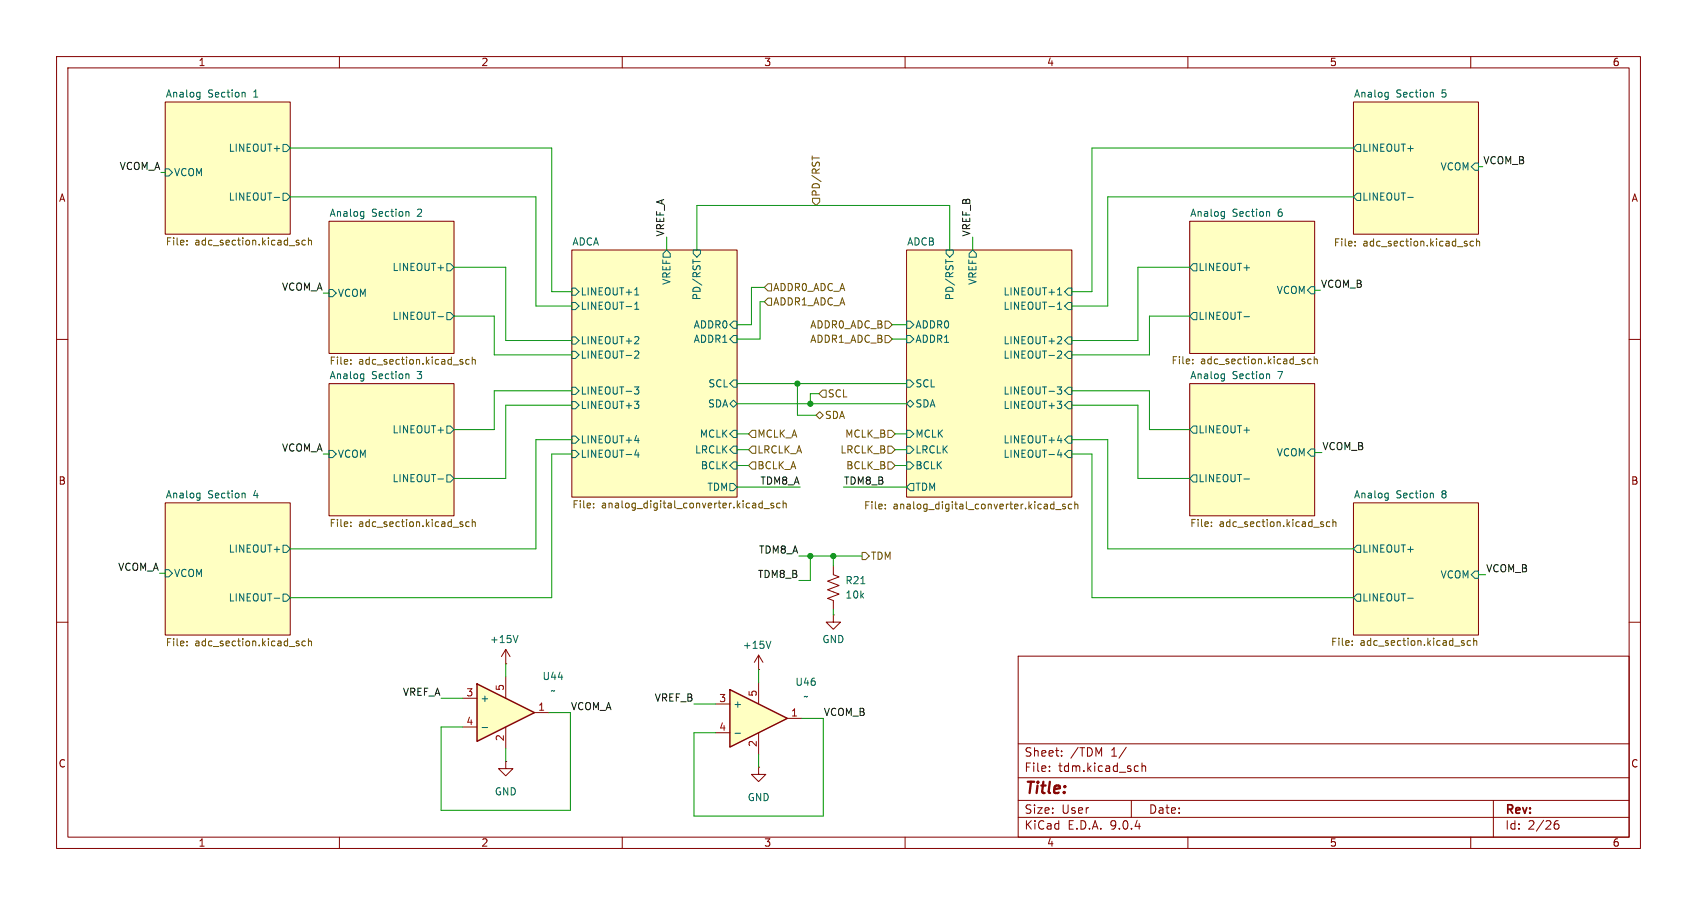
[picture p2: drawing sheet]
<svg xmlns="http://www.w3.org/2000/svg" width="300mm" height="160mm" viewBox="0 0 300 160" stroke-linecap="round" stroke-linejoin="round" font-family="sans-serif">
<g fill="none" stroke="#840000" stroke-width=".18">
<path d="M10 10h280v140h-280zM12 12h276v136h-276zM29.2 18h22.1v23.4h-22.1zM60 10v2M110 10v2M160 10v2M210 10v2M239.3 18h22.1v23.4h-22.1zM260 10v2M58.2 39.1h22.1v23.4h-22.1zM210.3 39.1h22.1v23.4h-22.1zM101.1 44.2h29.2v43.7h-29.2z"/>
<path d="M160.3 44.2h29.2v43.7h-29.2zM10 60h2M58.2 67.8h22.1v23.4h-22.1zM210.3 67.8h22.1v23.4h-22.1zM288 60h2M29.2 88.9h22.1v23.4h-22.1zM239.3 88.9h22.1v23.4h-22.1zM10 110h2M180 116h108v32h-108zM288 110h2M180 137.5h108M180 131.5h108"/>
<path d="M185.5 136.2v.2M185.5 135.5v.1M187.7 133.5v.2M187.7 132.8v.1M199.1 132.1l-1.3 1.9M200.8 135.4l.4 .1M201.2 136.3l-.4 .1M201.9 135.5l.2-.1 .4 .1v.9M201.9 134.9v1.5M60 148v2M110 148v2M160 148v2"/>
<path d="M180 144.5h108M180 141.5h108M200 141.5v3M210 148v2M260 148v2M264 141.5v6.5M274.7 145.9l.3-.2h.5l.1 .2v.4l-.3 .3-.4-.1-.2-.2M275.5 145.1a.59 .59 0 0 0-.8 .6"/>
</g>
<g fill="#ffffc2" stroke="#ffffc2" stroke-width=".18">
<path d="M210.3 39.1h22.1v23.4h-22.1z"/>
<path d="M210.3 67.8h22.1v23.4h-22.1z"/>
<path d="M58.2 39.1h22.1v23.4h-22.1z"/>
<path d="M160.3 44.2h29.2v43.7h-29.2z"/>
<path d="M29.2 88.9h22.1v23.4h-22.1z"/>
<path d="M239.3 18h22.1v23.4h-22.1z"/>
<path d="M58.2 67.8h22.1v23.4h-22.1z"/>
<path d="M101.1 44.2h29.2v43.7h-29.2z"/>
<path d="M29.2 18h22.1v23.4h-22.1z"/>
<path d="M239.3 88.9h22.1v23.4h-22.1z"/>
</g>
<g fill="none" stroke="#006464" stroke-width=".18">
<path d="M35 16.3l.4 .1M35.4 16.3v1l-.3 .3M35.4 17.1l-.4 .1M43 16.3l.3 .2v.7M245.1 16.3l.3 .1M245.4 16.3v1l-.2 .3M245.4 17.1l-.3 .1M253 16.3l.4 .2v.7M29.2 29.9h.6l.7 .6-.7 .6h-.6zM48.5 34.9h.9M50 25.5h.7l.6 .7-.6 .6h-.7zM50 34.2h.7l.6 .6-.6 .6h-.7z"/>
<path d="M64 37.4l.3 .1M64.3 38.2h-.3M64.3 37.4v1l-.2 .3M71.9 37.4l.4 .2v.6M216.1 37.4l.4 .1M216.5 37.4v1l-.3 .3M216.5 38.2h-.4M224.1 37.4l.3 .2v.6M239.9 25.5h.6v1.3h-.6l-.6-.6zM239.9 34.2h.6v1.2h-.6l-.6-.6zM248.9 34.9h.9M260.1 29.5l.6-.7h.7v1.3h-.7z"/>
<path d="M58.2 51.2h.6l.6 .6-.6 .7h-.6zM77.4 56h1M79 46.6h.6l.7 .6-.7 .7h-.6zM79 55.3h.6l.7 .6-.7 .6h-.6zM101.1 50.9h.6l.7 .7-.7 .6h-.6zM101.1 59.6h.6l.7 .6-.7 .6h-.6zM101.1 53.5h.6l.7 .6-.7 .6h-.6zM112.2 52.1h.7M112.2 54.7h.7M112.2 53.8l.4-.4v1.3M112.4 51.1l.2-.2v1.2M112.7 59.5l.2 .3v.3l-.8 .7h.8"/>
<path d="M117.9 44.2l.6 .6v.7h-1.3v-.7zM122.5 45.9v.7M122.6 44.2h1.2v.6l-.6 .7-.6-.7zM129.7 56.8h.6v1.2h-.6l-.7-.6zM129.7 59.3h.6v1.3h-.6l-.7-.7zM160.3 56.8h.6l.6 .6-.6 .6h-.6zM160.3 59.3h.6l.6 .6-.6 .7h-.6zM167.2 45.9v.7M167.3 44.2h1.2v.6l-.6 .7-.6-.7zM172 44.2l.6 .6v.7h-1.3v-.7zM187 52.1h.7M187 53.8l.3-.4v1.3"/>
<path d="M187 54.7h.7M187.2 51.1l.1-.2v1.2M187.4 59.5l.3 .3-.1 .3-.7 .7h.8M188.8 50.9h.7v1.3h-.7l-.6-.6zM188.8 59.6h.7v1.2h-.7l-.6-.6zM188.8 53.5h.7v1.2h-.7l-.6-.6zM210.9 46.6h.7v1.3h-.7l-.6-.7zM210.9 55.3h.7v1.2h-.7l-.6-.6zM219.9 56h1M231.8 50.7h.6v1.2h-.6l-.7-.6zM58.2 79.6h.6l.6 .7-.6 .6h-.6zM64 66.1l.3 .1"/>
<path d="M64.3 66.9h-.3M64.3 66.1v1l-.2 .3M71.9 66.1l.4 .2v.6M79 75.3h.6l.7 .7-.7 .6h-.6zM101.1 71h.6l.7 .6-.7 .7h-.6zM101.1 77.1h.6l.7 .6-.7 .7h-.6zM101.1 62.1h.6l.7 .6-.7 .7h-.6zM101.1 68.5h.6l.7 .6-.7 .6h-.6zM101.1 79.6h.6l.7 .7-.7 .6h-.6zM112.1 70.9h.8l-.4 .5M112.1 68.4h.8l-.4 .5 .4 .1v.4l-.2 .3h-.4M112.2 77.9h.8"/>
<path d="M112.3 62.1h.4l.2 .3-.8 .9h.8M112.5 79.5l-.3 .9h.8M112.7 71.4l.2 .3v.3l-.2 .2M112.8 77.5v.8M129 71.4l.7-.7 .6 .7-.6 .6zM129.7 67.2h.6v1.3h-.6l-.7-.7zM129.7 78.9h.6v1.2h-.6l-.7-.6zM129.7 76.1h.6v1.2h-.6l-.7-.6zM160.3 71.4l.6-.7 .6 .7-.6 .6zM160.3 67.2h.6l.6 .6-.6 .7h-.6zM160.3 78.9h.6l.6 .6-.6 .6h-.6zM160.3 76.1h.6l.6 .6-.6 .6h-.6z"/>
<path d="M186.9 68.4h.8l-.4 .5 .3 .1 .1 .4-.3 .3h-.3M186.9 70.9h.8l-.4 .5M187 77.9h.7M187 62.1h.4l.3 .3-.8 .9h.8M187.3 79.5l-.3 .9h.7M187.4 71.4l.3 .3v.3l-.3 .2M187.6 77.5v.8M188.8 71h.7v1.3h-.7l-.6-.7zM188.8 77.1h.7v1.3h-.7l-.6-.7zM188.8 62.1h.7v1.3h-.7l-.6-.7zM188.8 68.5h.7v1.2h-.7l-.6-.6zM188.8 79.6h.7v1.3h-.7l-.6-.6z"/>
<path d="M210.9 75.3h.7v1.3h-.7l-.6-.6zM216.1 66.1l.4 .1M216.5 66.1v1l-.3 .3M216.5 66.9h-.4M224.1 66.1l.3 .2v.6M231.8 79.4h.6v1.3h-.6l-.7-.7zM35 87.2h.4M35.4 87.2v1l-.3 .3M35.4 88h-.4M43 87.2l.3 .2v.6M50 96.4h.7l.6 .6-.6 .7h-.7zM77.4 84.7h1"/>
<path d="M79 84h.6l.7 .6-.7 .6h-.6zM112.8 80v.8M129 85.5h.7l.6 .6-.6 .6h-.7zM129.7 81.7h.6v1.2h-.6l-.7-.6zM160.3 81.7h.6l.6 .6-.6 .6h-.6zM160.9 85.5h.6v1.2h-.6l-.6-.6zM187.6 80v.8M210.9 84h.7v1.2h-.7l-.6-.6zM219.9 84.7h1M239.9 96.4h.6v1.3h-.6l-.6-.7zM245.1 87.2h.3M245.4 88h-.3"/>
<path d="M245.4 87.2v1l-.2 .3M253 87.2l.4 .2v.6M29.2 100.7h.6l.7 .7-.7 .6h-.6zM48.5 105.8h.9M50 105h.7l.6 .7-.6 .6h-.7zM239.9 105h.6v1.3h-.6l-.6-.6zM248.9 105.8h.9M260.1 101.6l.6-.6h.7v1.2h-.7z"/>
</g>
<g fill="none" stroke="#725600" stroke-width=".18">
<path d="M33.1 42.5v.1M33.1 43.2v.1M52.7 42.9l.2 .2-.2 .2M52.7 42.5h.1M54 42.5h-.4l-.2 .2 .1 .6h.5M54.5 42v1.3M54.5 42.6l.2-.1h.3l.1 .8M239.6 43.4v.1M239.6 42.7v.1M259.2 43.1l.2 .1-.2 .3M259.2 42.6l.1 .1M260.5 42.7l-.4-.1-.2 .3 .1 .5h.5"/>
<path d="M261 42.8l.2-.2 .3 .1 .1 .8M261 42.2v1.3M62 64.3v.1M62 63.6v.1M81.7 64l.2 .2-.2 .2M81.7 63.5l.1 .1M82.9 63.6l-.3-.1-.3 .3 .2 .5h.4M83.5 63.7l.2-.2 .3 .1v.8M83.5 63.1v1.3M210.9 64.2v.1M210.9 63.5v.2M230.5 63.9l.2 .2-.2 .2"/>
<path d="M230.5 63.5h.1M231.8 63.5h-.4l-.2 .2 .1 .6h.5M232.3 63.6l.2-.1h.3l.1 .8M232.3 63v1.3M62 92.3v.1M62 93v.1M81.7 92.7l.2 .2-.2 .2M81.7 92.3h.1M82.9 92.3h-.3l-.3 .2 .2 .5h.4M83.5 92.4l.2-.1h.3v.8M83.5 91.8v1.3M104.9 89.7v.1"/>
<path d="M104.9 89v.1M134.4 88.9l.4 .1M134.8 88.5v1.3M134.8 89.7l-.4 .1M135.1 89.9h.9M136.8 89l-.4-.1-.1 .2v.2l.5 .1v.3h-.5M137.9 89l-.4-.1-.2 .3 .1 .5h.5M138.4 89.1l.2-.2 .3 .1 .1 .8M138.4 88.5v1.3M156.5 89.9v.1M156.5 89.2v.1M186 89.1l.3 .1"/>
<path d="M186.3 88.7v1.3M186.3 89.9l-.3 .1M186.6 90.1h1M188.3 89.2l-.3-.1-.2 .2 .1 .2 .4 .1v.3h-.5M189.5 89.2l-.4-.1-.2 .3 .1 .5h.5M190 89.2l.2-.1 .3 .1 .1 .8M190 88.7v1.3M214.2 93v.1M214.2 92.3v.1M233.8 92.7l.2 .2-.2 .2M233.8 92.3h.1M235.1 92.3h-.4l-.2 .2 .1 .5h.5"/>
<path d="M235.6 92.4l.2-.1h.3l.1 .8M235.6 91.8v1.3M33.1 114.1v.1M33.1 113.4v.1M52.7 113.8l.2 .1-.2 .3M52.7 113.3l.1 .1M54 113.4l-.4-.1-.2 .3 .1 .5h.5M54.5 113.5l.2-.2 .3 .1 .1 .8M54.5 112.9v1.3M239.1 114v.1M239.1 113.3v.1M258.7 113.7l.2 .2-.2 .2"/>
<path d="M258.7 113.3h.1M260 113.3h-.4l-.2 .2 .1 .5h.5M260.5 113.4l.2-.1h.3l.1 .8M260.5 112.8v1.3"/>
</g>
<path d="M84.3 120.9l10.2 5.1-10.2 5.1z" fill="#ffffc2"/>
<path d="M84.3 120.9l10.2 5.1-10.2 5.1z" fill="none" stroke="#840000" stroke-width=".25"/>
<path d="M89.4 117.4h.1M89.4 114.8v2.6M89.4 119.6v3.8M89.4 114.8l-.8 1.3M89.4 114.8l.8 1.3M81.8 123.4h2.5M81.8 128.5h2.5M89.4 134.6v1.3h1.3l-1.3 1.3-1.3-1.3h1.3M89.4 134.6h.1M89.4 128.5v3.8M94.5 126h2.5" fill="none" stroke="#840000" stroke-width=".18"/>
<path d="M91.6 112.3l-.5 1.3M85.2 128.6h1" fill="none" stroke="#006464" stroke-width=".18"/>
<path d="M129 121.9l10.2 5.1-10.2 5.1z" fill="#ffffc2"/>
<path d="M129 121.9l10.2 5.1-10.2 5.1z" fill="none" stroke="#840000" stroke-width=".25"/>
<g fill="none" stroke="#840000" stroke-width=".18">
<path d="M134.1 118.4h.1M134.1 115.8v2.6M134.1 115.8l-.8 1.3M134.1 115.8l.8 1.3M147.3 108.7v1.3h1.3l-1.3 1.3-1.3-1.3h1.3M147.3 108.7h.1M147.3 100.1v1.5l1 .4-2 .7 2 .8-2 .8 2 .7-2 .8 1 .4v1.5M126.5 124.5h2.5M126.5 129.5h2.5M134.1 135.6v1.3h1.3l-1.3 1.3-1.3-1.3h1.3M134.1 135.6h.1M134.1 120.7v3.8"/>
<path d="M134.1 129.5v3.9M139.2 127h2.5"/>
</g>
<path d="M136.3 113.4l-.4 1.2M152.2 103.2h.7M129.9 129.6h1" fill="none" stroke="#006464" stroke-width=".18"/>
<g fill="none" stroke="#725600" stroke-width=".18">
<path d="M143.6 27.6v.7M143.6 35.1h1.3v.6l-.6 .6-.7-.6zM135.8 50.2h.6v1.2h-.6l-.7-.6zM135.8 52.7h.6v1.3h-.6l-.7-.7zM156.5 56.8h.6l.6 .6-.6 .6h-.6zM156.5 59.3h.6l.6 .6-.6 .7h-.6zM133 78.9h.6v1.2h-.6l-.7-.6zM133 76.1h.6v1.2h-.6l-.7-.6zM144.3 73.4l.6-.6 .6 .6-.6 .6zM145.4 69h.6v1.2h-.6l-.6-.6zM157 78.9h.6l.6 .6-.6 .6h-.6zM157 76.1h.6l.6 .6-.6 .6h-.6z"/>
<path d="M133 81.7h.6v1.2h-.6l-.7-.6zM152.4 97.7h.6l.7 .6-.7 .6h-.6zM157 81.7h.6l.6 .6-.6 .6h-.6z"/>
</g>
<g fill="none" stroke="#009600" stroke-width=".18">
<path d="M28.4 30.5h.8M51.3 34.8h43.4v19.3h6.4M51.3 26.2h46.2v25.4h3.6M239.3 34.8h-43.5v19.3h-6.3M239.3 26.2h-46.3v25.4h-3.5M261.4 29.5h.7M57.1 51.8h1.1M80.3 47.2h9.1v13h11.7M80.3 55.9h7.1v6.8h13.7M117.9 41.9v2.3M123.2 44.2v-7.9h44.7v7.9M135.1 53.3h-.7v6.6h-4.1"/>
<path d="M135.1 50.8h-2.3v6.6h-2.5M157.7 59.9h2.6M157.7 57.4h2.6M172 41.9v2.3M210.3 47.2h-9.1v13h-11.7M210.3 55.9h-7.1v6.8h-13.7M232.4 51.3h1M101.1 71.6h-11.7v13h-9.1M101.1 69.1h-13.7v6.9h-7.1M101.1 77.7h-6.4v19.3h-43.4M130.3 71.4h30M130.3 67.8h30"/>
<path d="M130.3 76.7h2M130.3 79.5h2M141 67.8v5.6h3.3M144.8 69.6h-1.5v1.8M158.2 76.7h2.1M158.2 79.5h2.1M189.5 71.6h11.7v13h9.1M189.5 69.1h13.7v6.9h7.1M189.5 77.7h6.3v19.3h43.5M57.1 80.3h1.1M101.1 80.3h-3.6v25.4h-46.2M130.3 82.3h2"/>
<path d="M130.3 86.1h11.2M141.2 98.3h11.2M143.3 98.3v4.3h-2.1M147.3 98.3v1.8M149.1 86.1h11.2M158.2 82.3h2.1M189.5 80.3h3.5v25.4h46.3M232.4 80h1.3M28.2 101.4h1M89.4 117.4v2.2M134.1 118.4v2.3M147.3 107.7v1"/>
<path d="M261.4 101.6h1.2M78 123.4h3.8M89.4 132.3v2.3M97 126h3.8v17.3h-22.8v-14.8h3.8M122.7 124.5h3.8M134.1 133.4v2.2M141.7 127h3.8v17.3h-22.8v-14.8h3.8"/>
</g>
<g fill="#009600" stroke="#009600" stroke-width=".18">
<circle cx="141" cy="67.8" r=".46"/>
<circle cx="143.3" cy="71.4" r=".46"/>
<circle cx="147.3" cy="98.3" r=".46"/>
<circle cx="143.3" cy="98.3" r=".46"/>
</g>
<text font-size="2.8" fill="#840000" x="181" y="140.9">Title:</text>
<g font-size="2.1" fill="#840000">
<text x="181" y="136.7">File:</text>
<text x="181" y="134">Sheet:</text>
<text x="187.1" y="136.7">tdm.kicad_sch</text>
<text x="189.2" y="134">/TDM</text>
<text x="196.5" y="134">1/</text>
<text x="181" y="146.9">KiCad</text>
<text x="181" y="144.1">Size:</text>
<text x="187.7" y="144.1">User</text>
<text x="188.7" y="146.9">E.D.A.</text>
<text x="196.3" y="146.9">9.0.4</text>
<text x="203" y="144.1">Date:</text>
<text x="266" y="144.3">Rev:</text>
<text x="266" y="146.9">Id:</text>
<text x="270.1" y="146.9">2/26</text>
</g>
<g font-size="1.8" fill="#840000">
<text x="35" y="11.9">1</text>
<text x="85" y="11.9">2</text>
<text x="135" y="11.9">3</text>
<text x="185" y="11.9">4</text>
<text x="235" y="11.9">5</text>
<text x="285" y="11.9">6</text>
<text x="10.3" y="35.9">A</text>
<text x="288.3" y="35.9">A</text>
<text x="10.3" y="85.9">B</text>
<text x="288.3" y="85.9">B</text>
<text x="10.3" y="135.9">C</text>
<text x="288.3" y="135.9">C</text>
<text x="35" y="149.9">1</text>
<text x="85" y="149.9">2</text>
<text x="135" y="149.9">3</text>
<text x="185" y="149.9">4</text>
<text x="235" y="149.9">5</text>
<text x="285" y="149.9">6</text>
</g>
<g font-size="1.8" fill="#006464">
<text x="29.2" y="17.3">Analog</text>
<text x="36.7" y="17.3">Section</text>
<text x="44.9" y="17.3">1</text>
<text x="239.3" y="17.3">Analog</text>
<text x="246.8" y="17.3">Section</text>
<text x="255" y="17.3">5</text>
<text x="40.3" y="27">LINEOUT+</text>
<text x="240.7" y="27">LINEOUT+</text>
<text x="30.7" y="31.3">VCOM</text>
<text x="40.3" y="35.7">LINEOUT-</text>
<text x="240.7" y="35.7">LINEOUT-</text>
<text x="254.6" y="30.3">VCOM</text>
<text x="58.2" y="38.4">Analog</text>
<text x="65.7" y="38.4">Section</text>
<text x="73.9" y="38.4">2</text>
<text x="210.3" y="38.4">Analog</text>
<text x="217.8" y="38.4">Section</text>
<text x="226" y="38.4">6</text>
<text x="101.1" y="43.5">ADCA</text>
<text x="160.3" y="43.5">ADCB</text>
<text x="59.6" y="52.7">VCOM</text>
<text x="69.3" y="48.1">LINEOUT+</text>
<text x="102.6" y="52.4">LINEOUT+1</text>
<text x="118.7" y="50.5" transform="rotate(-90 118.7 50.5)">VREF</text>
<text x="124.1" y="53.2" transform="rotate(-90 124.1 53.2)">PD/RST</text>
<text x="168.8" y="53.2" transform="rotate(-90 168.8 53.2)">PD/RST</text>
<text x="172.8" y="50.5" transform="rotate(-90 172.8 50.5)">VREF</text>
<text x="177.3" y="52.4">LINEOUT+1</text>
<text x="211.8" y="48.1">LINEOUT+</text>
<text x="225.6" y="52.2">VCOM</text>
<text x="69.3" y="56.7">LINEOUT-</text>
<text x="102.6" y="55">LINEOUT-1</text>
<text x="122.5" y="58.3">ADDR0</text>
<text x="161.7" y="58.3">ADDR0</text>
<text x="177.3" y="55">LINEOUT-1</text>
<text x="211.8" y="56.7">LINEOUT-</text>
<text x="102.6" y="61.1">LINEOUT+2</text>
<text x="102.6" y="63.6">LINEOUT-2</text>
<text x="122.5" y="60.8">ADDR1</text>
<text x="161.7" y="60.8">ADDR1</text>
<text x="177.3" y="61.1">LINEOUT+2</text>
<text x="177.3" y="63.6">LINEOUT-2</text>
<text x="58.2" y="67.1">Analog</text>
<text x="65.7" y="67.1">Section</text>
<text x="73.9" y="67.1">3</text>
<text x="102.6" y="70">LINEOUT-3</text>
<text x="125.1" y="68.7">SCL</text>
<text x="161.7" y="68.7">SCL</text>
<text x="177.3" y="70">LINEOUT-3</text>
<text x="210.3" y="67.1">Analog</text>
<text x="217.8" y="67.1">Section</text>
<text x="226" y="67.1">7</text>
<text x="69.3" y="76.8">LINEOUT+</text>
<text x="102.6" y="72.5">LINEOUT+3</text>
<text x="123.6" y="77.6">MCLK</text>
<text x="125.1" y="72.2">SDA</text>
<text x="161.7" y="72.2">SDA</text>
<text x="161.7" y="77.6">MCLK</text>
<text x="177.3" y="72.5">LINEOUT+3</text>
<text x="211.8" y="76.8">LINEOUT+</text>
<text x="59.6" y="81.1">VCOM</text>
<text x="102.6" y="78.6">LINEOUT+4</text>
<text x="102.6" y="81.1">LINEOUT-4</text>
<text x="122.8" y="80.4">LRCLK</text>
<text x="123.8" y="83.2">BCLK</text>
<text x="161.7" y="83.2">BCLK</text>
<text x="161.7" y="80.4">LRCLK</text>
<text x="177.3" y="78.6">LINEOUT+4</text>
<text x="177.3" y="81.1">LINEOUT-4</text>
<text x="225.6" y="80.9">VCOM</text>
<text x="29.2" y="88.2">Analog</text>
<text x="36.7" y="88.2">Section</text>
<text x="44.9" y="88.2">4</text>
<text x="69.3" y="85.5">LINEOUT-</text>
<text x="124.9" y="87">TDM</text>
<text x="161.7" y="87">TDM</text>
<text x="211.8" y="85.5">LINEOUT-</text>
<text x="239.3" y="88.2">Analog</text>
<text x="246.8" y="88.2">Section</text>
<text x="255" y="88.2">8</text>
<text x="40.3" y="97.9">LINEOUT+</text>
<text x="240.7" y="97.9">LINEOUT+</text>
<text x="30.7" y="102.2">VCOM</text>
<text x="40.3" y="106.5">LINEOUT-</text>
<text x="149.4" y="106">10k</text>
<text x="149.4" y="103.5">R21</text>
<text x="240.7" y="106.5">LINEOUT-</text>
<text x="254.6" y="102.5">VCOM</text>
<text x="86.5" y="113.9">+15V</text>
<text x="145.3" y="113.9">GND</text>
<text x="131.2" y="114.9">+15V</text>
<text x="84.8" y="124.3">+</text>
<text x="95.8" y="120.4">U44</text>
<text x="97.2" y="123">~</text>
<text x="129.5" y="125.3">+</text>
<text x="140.5" y="121.4">U46</text>
<text x="141.9" y="124">~</text>
<text x="87.4" y="140.8">GND</text>
<text x="132.1" y="141.8">GND</text>
</g>
<g font-size="1.8" fill="#0f0f0f">
<text x="262.1" y="29.1">VCOM_B</text>
<text x="21" y="30.1">VCOM_A</text>
<text x="117.5" y="41.9" transform="rotate(-90 117.5 41.9)">VREF_A</text>
<text x="171.6" y="41.9" transform="rotate(-90 171.6 41.9)">VREF_B</text>
<text x="49.8" y="51.5">VCOM_A</text>
<text x="233.4" y="51">VCOM_B</text>
<text x="49.8" y="79.9">VCOM_A</text>
<text x="233.7" y="79.7">VCOM_B</text>
<text x="134.3" y="85.8">TDM8_A</text>
<text x="149.1" y="85.8">TDM8_B</text>
<text x="20.8" y="101">VCOM_A</text>
<text x="134.1" y="98">TDM8_A</text>
<text x="262.6" y="101.3">VCOM_B</text>
<text x="133.9" y="102.3">TDM8_B</text>
<text x="71.1" y="123.1">VREF_A</text>
<text x="100.8" y="125.6">VCOM_A</text>
<text x="115.6" y="124.1">VREF_B</text>
<text x="145.5" y="126.7">VCOM_B</text>
</g>
<g font-size="1.8" fill="#725600">
<text x="145.1" y="34.9" transform="rotate(-90 145.1 34.9)">PD/RST</text>
<text x="29.2" y="43.7">File:</text>
<text x="34.4" y="43.7">adc_section.kicad_sch</text>
<text x="235.7" y="43.9">File:</text>
<text x="240.9" y="43.9">adc_section.kicad_sch</text>
<text x="136.6" y="51.7">ADDR0_ADC_A</text>
<text x="136.6" y="54.2">ADDR1_ADC_A</text>
<text x="143.1" y="58.3">ADDR0_ADC_B</text>
<text x="58.2" y="64.8">File:</text>
<text x="63.4" y="64.8">adc_section.kicad_sch</text>
<text x="143.1" y="60.8">ADDR1_ADC_B</text>
<text x="207" y="64.7">File:</text>
<text x="212.2" y="64.7">adc_section.kicad_sch</text>
<text x="146.2" y="70.5">SCL</text>
<text x="133.8" y="77.6">MCLK_A</text>
<text x="145.7" y="74.3">SDA</text>
<text x="149.3" y="77.6">MCLK_B</text>
<text x="133.8" y="80.4">LRCLK_A</text>
<text x="133.8" y="83.2">BCLK_A</text>
<text x="148.5" y="80.4">LRCLK_B</text>
<text x="149.5" y="83.2">BCLK_B</text>
<text x="58.2" y="93.5">File:</text>
<text x="63.4" y="93.5">adc_section.kicad_sch</text>
<text x="101.1" y="90.2">File:</text>
<text x="106.3" y="90.2">analog_digital_converter.kicad_sch</text>
<text x="152.7" y="90.4">File:</text>
<text x="157.9" y="90.4">analog_digital_converter.kicad_sch</text>
<text x="210.3" y="93.5">File:</text>
<text x="215.5" y="93.5">adc_section.kicad_sch</text>
<text x="153.9" y="99.2">TDM</text>
<text x="29.2" y="114.6">File:</text>
<text x="34.4" y="114.6">adc_section.kicad_sch</text>
<text x="235.2" y="114.5">File:</text>
<text x="240.4" y="114.5">adc_section.kicad_sch</text>
</g>
<g font-size="1.8" fill="#a90000">
<text x="82.4" y="123.2">3</text>
<text x="89.2" y="122.3" transform="rotate(-90 89.2 122.3)">5</text>
<text x="95.1" y="125.7">1</text>
<text x="127.1" y="124.2">3</text>
<text x="133.9" y="123.3" transform="rotate(-90 133.9 123.3)">5</text>
<text x="82.4" y="128.3">4</text>
<text x="89.2" y="131.1" transform="rotate(-90 89.2 131.1)">2</text>
<text x="127.1" y="129.3">4</text>
<text x="139.8" y="126.8">1</text>
<text x="133.9" y="132.2" transform="rotate(-90 133.9 132.2)">2</text>
</g>
</svg>
